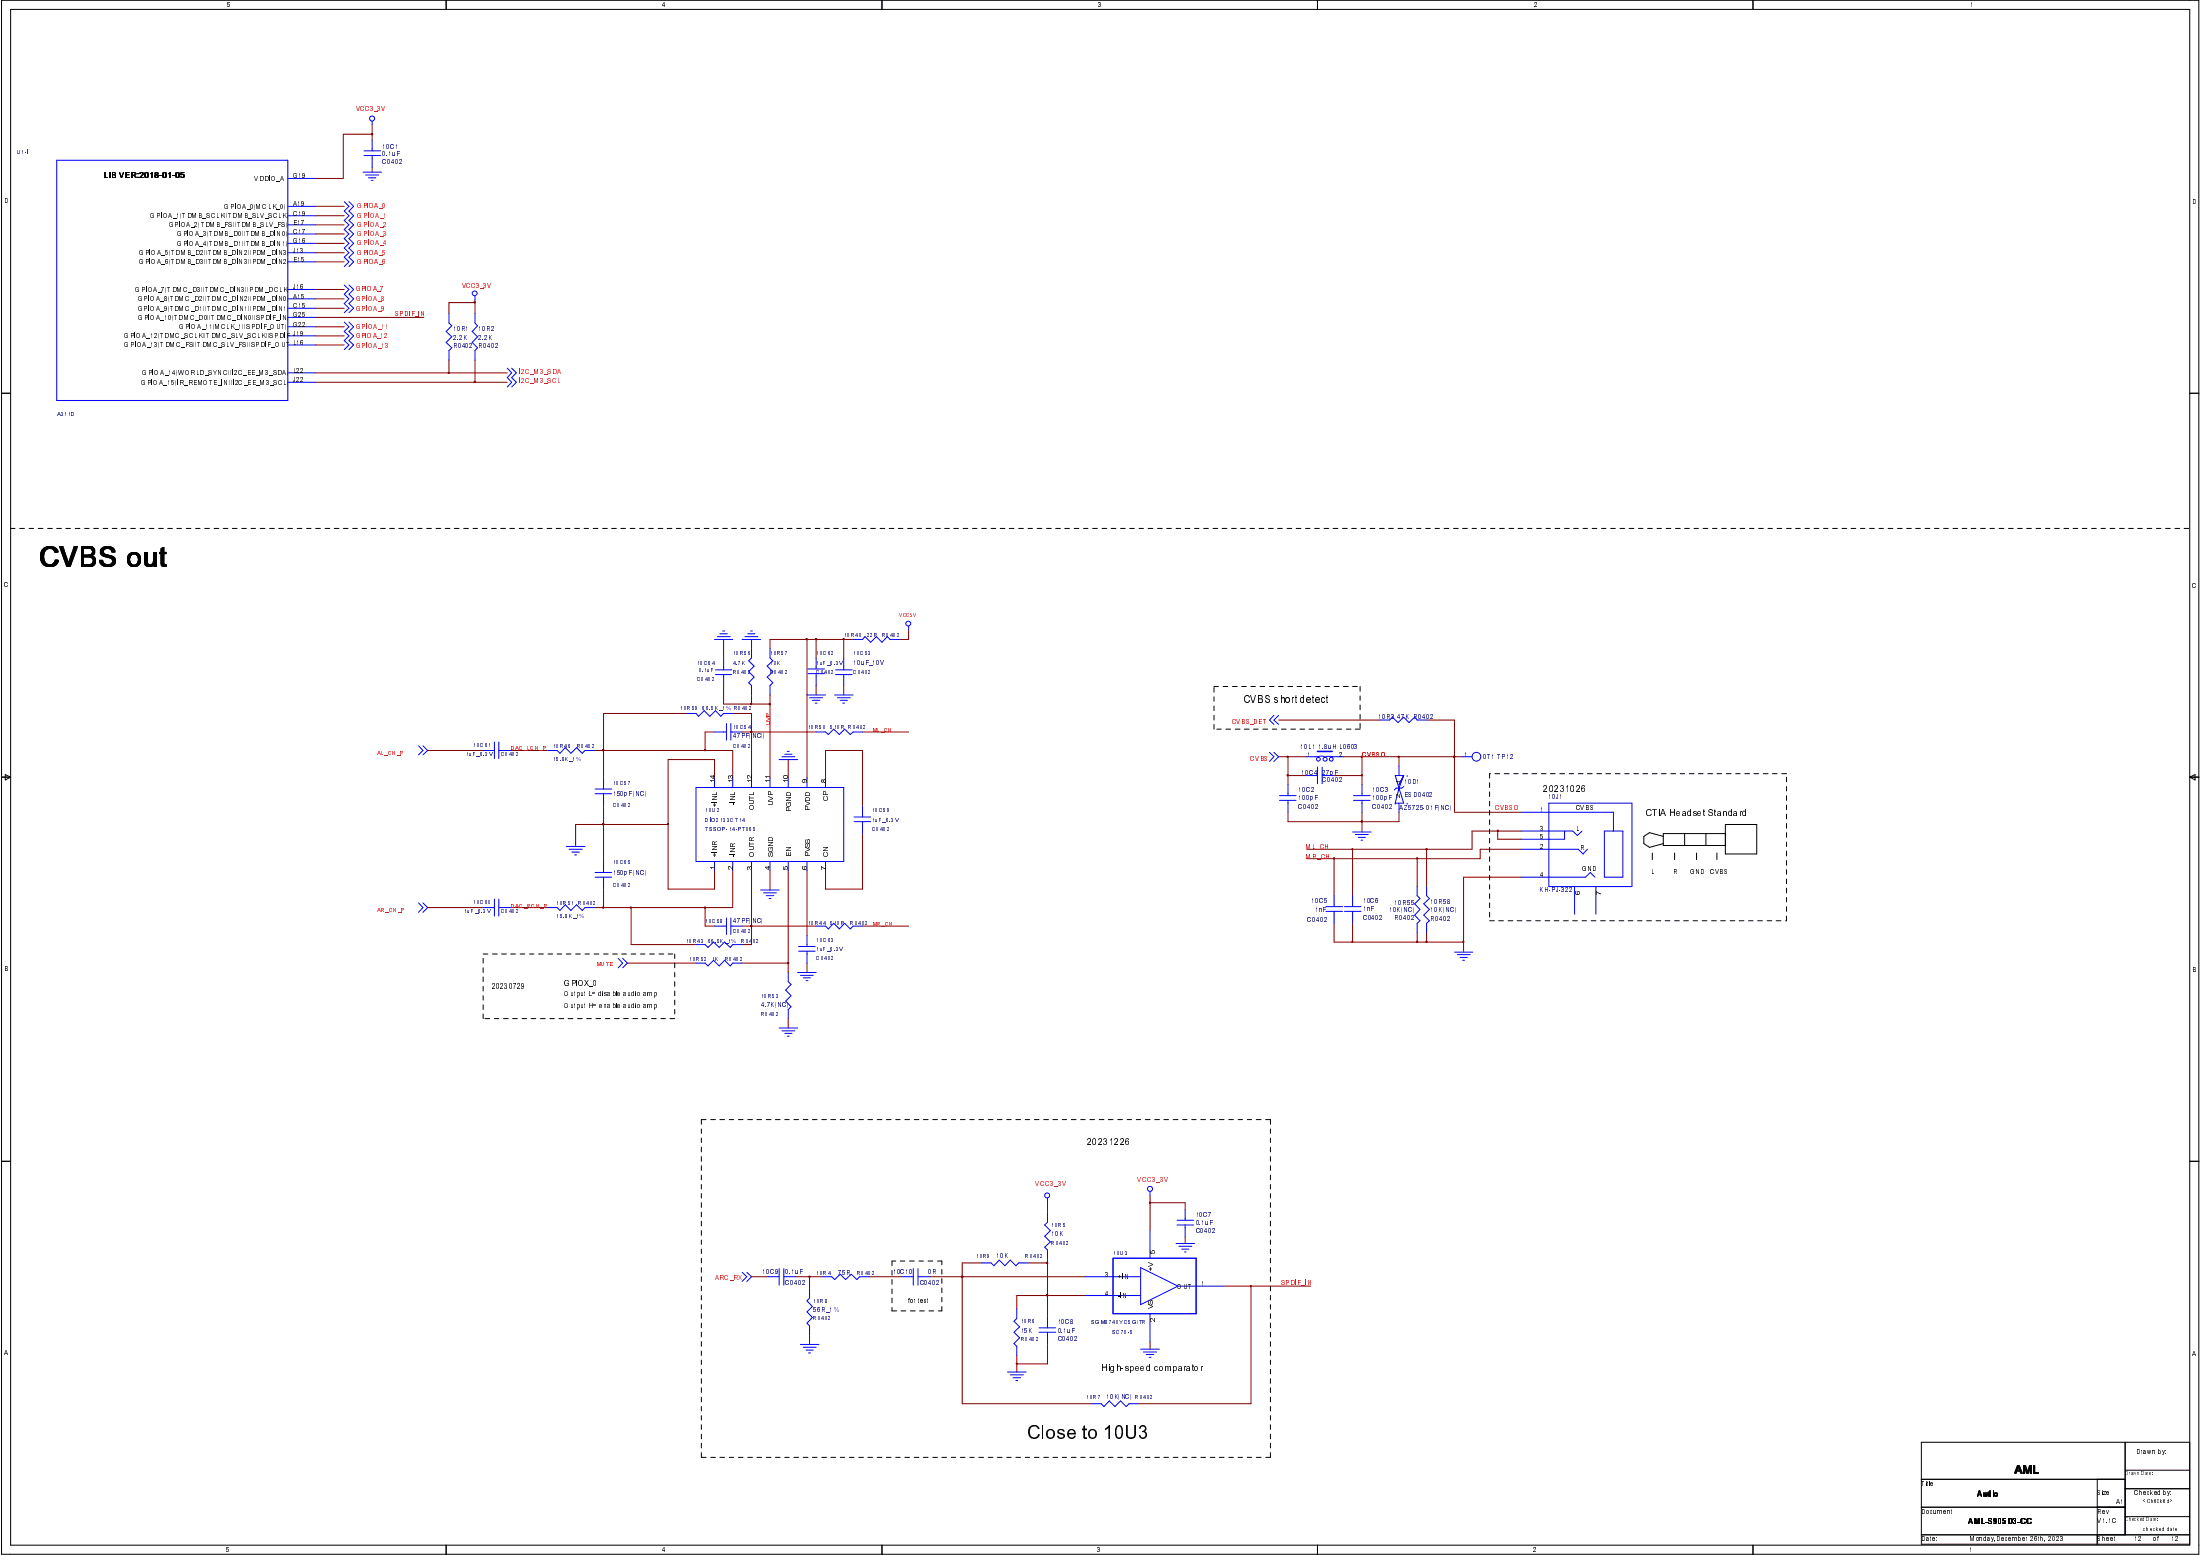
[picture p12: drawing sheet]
<svg xmlns="http://www.w3.org/2000/svg" width="297mm" height="210mm" viewBox="0 0 297 210" stroke-linecap="round" stroke-linejoin="round" font-family="sans-serif">
<g fill="none" stroke="#800000" stroke-width=".14">
<path d="M50.2 16.8v2.1M50.2 18.1h-3.8v6h-3.8M42.6 31.6h3.9M42.6 30.4h3.9M42.6 29.1h3.9M42.6 27.9h3.9M42.6 39.1h3.9M42.6 32.9h3.9M42.6 34.1h3.9M42.6 35.3h3.9M50.2 22.6v.6M42.6 50.3h25.9"/>
<path d="M42.6 51.6h25.9M42.6 40.3h3.9M42.6 45.3h3.9M42.6 41.6h3.9M42.6 42.8h14.6M42.6 46.6h3.9M42.6 44.1h3.9M60.6 48.6v1.7M64.1 40.9h-3.5v1.4M64.1 40.5v1.8M64.1 48.6v3M92.7 96.3h-11.2v8.7"/>
<path d="M96.5 98.8h-1.3v2.5M97.7 86.3v2.5M97.7 92.5v2.5h6.3M98.9 96.3h2.6v8.7M100.2 98.8h10M101.5 98.8h.1M101.5 86.3v1.2M101.5 93.8v1.2M104 93.8v11.2M109 86.3v18.7M110.2 86.3v2.5M110.2 92.5v1.3"/>
<path d="M113.9 86.3v2.5M113.9 92.5v1.3M115.2 86.3h-11.2v1.2M116.5 98.8h6.2M122.7 85v1.3h-1.3M172.6 97.2h13.8M192.6 97.2h3.8v12.4h9M57.7 101.3h7.5M69 101.3h5M80.2 101.3h18.7v3.7M81.5 111.3h.1M81.5 101.3h.1"/>
<path d="M81.5 108.8v7.5M90.2 111.3h-12.5v3M96.5 105v-2.5h-6.3v17.5h6.3v-2.5M98.9 117.5v5h-18.7M101.5 117.5v10h-1.3M104 117.5v2.6M106.4 102.5v2.5M106.4 117.5v13.8M109 117.5v8.8M111.5 105v-3.7h5v7.5M116.5 112.5v7.5h-5v-2.5M172.6 102.2h3.8"/>
<path d="M173.9 104.7h2.5M173.9 109.6v1.3h15v-1.3M173.9 102.2v3.7M180.1 104.7h3.8M180.1 115.9v5M181.4 102.2h16.1M182.6 114.6v6.3M183.9 110.9h.1M183.9 102.2v3.7M183.9 109.6v2.7M188.9 102.2v1.2M191.3 115.9v3.8"/>
<path d="M192.6 114.6v5.1M196.4 102.2h.1M202.2 112.2v1.1h3.2M205.4 112.2h-6.6v2.4h-22.4M205.4 114.6h-5.5v1.3h-23.5M205.4 118.4h-7.8v10.1M57.7 122.5h7.5M69 122.5h5M81.5 120v2.5M84.7 130h9.3M85.2 122.5v5h8.8M95.2 122.5v2.5h1.3"/>
<path d="M100.2 125h10M100.2 130h6.2M101.5 125h.1M106.4 137.5v1.3M109 130v1.3M116.5 125h6.2M180.1 124.6v2.6h17.5M182.6 124.6v2.6M191.3 125.9v1.3M192.6 125.9v1.3M101.5 172.3h2.2M107.4 172.3h3.7"/>
<path d="M109.3 172.3v1.7M117.3 172.3h4.5M125.6 172.3h20.9M129.9 172.3h.1M132.5 170.5h-2.6v19h17.5M138.8 170.5h2.6M141.4 170h.1M141.4 174.9h.1M141.4 170.5h.1M141.4 162.2v1.5M141.4 170v7.7M146.5 174.9h-9.2v1.8"/>
<path d="M155.3 161.4v4.7M155.3 162.3h4.7v.9M160 167v.9M165.3 173.6h11.7M168.9 173.6v15.9h-15.2M109.3 180.2v1.3M137.3 183v2.2M141.4 181.5v2.6h-4.1M155.3 181.1v1"/>
</g>
<path d="M196.3 102.1h.1v.1h-.1z" fill-rule="evenodd" fill="#800000"/>
<path d="M196.3 102.1h.1v.1h-.1z" fill="none" stroke="#800000" stroke-width=".14"/>
<path d="M183.8 102.1l.1 .1z" fill-rule="evenodd" fill="#800000"/>
<path d="M183.8 102.1l.1 .1z" fill="none" stroke="#800000" stroke-width=".14"/>
<path d="M183.8 104.6h.1v.1h-.1z" fill-rule="evenodd" fill="#800000"/>
<path d="M183.8 104.6h.1v.1h-.1z" fill="none" stroke="#800000" stroke-width=".14"/>
<path d="M188.8 102.1h.1v.1h-.1z" fill-rule="evenodd" fill="#800000"/>
<path d="M188.8 102.1h.1v.1h-.1z" fill="none" stroke="#800000" stroke-width=".14"/>
<path d="M182.5 114.6h.1v.1h-.1z" fill-rule="evenodd" fill="#800000"/>
<path d="M182.5 114.6h.1v.1h-.1z" fill="none" stroke="#800000" stroke-width=".14"/>
<path d="M192.5 114.6h.2v.1h-.2z" fill-rule="evenodd" fill="#800000"/>
<path d="M192.5 114.6h.2v.1h-.2z" fill="none" stroke="#800000" stroke-width=".14"/>
<path d="M173.8 104.6h.1v.1h-.1z" fill-rule="evenodd" fill="#800000"/>
<path d="M173.8 104.6h.1v.1h-.1z" fill="none" stroke="#800000" stroke-width=".14"/>
<path d="M173.8 102.1h.1v.1h-.1z" fill-rule="evenodd" fill="#800000"/>
<path d="M173.8 102.1h.1v.1h-.1z" fill="none" stroke="#800000" stroke-width=".14"/>
<path d="M191.3 115.8h.1v.1h-.1z" fill-rule="evenodd" fill="#800000"/>
<path d="M191.3 115.8h.1v.1h-.1z" fill="none" stroke="#800000" stroke-width=".14"/>
<path d="M180.1 115.8h.1v.1h-.1z" fill-rule="evenodd" fill="#800000"/>
<path d="M180.1 115.8h.1v.1h-.1z" fill="none" stroke="#800000" stroke-width=".14"/>
<path d="M182.5 127.1h.1v.1h-.1z" fill-rule="evenodd" fill="#800000"/>
<path d="M182.5 127.1h.1v.1h-.1z" fill="none" stroke="#800000" stroke-width=".14"/>
<path d="M197.5 127.1h.1v.1h-.1z" fill-rule="evenodd" fill="#800000"/>
<path d="M197.5 127.1h.1v.1h-.1z" fill="none" stroke="#800000" stroke-width=".14"/>
<path d="M192.5 127.1h.2v.1h-.2z" fill-rule="evenodd" fill="#800000"/>
<path d="M192.5 127.1h.2v.1h-.2z" fill="none" stroke="#800000" stroke-width=".14"/>
<path d="M191.3 127.1h.1v.1h-.1z" fill-rule="evenodd" fill="#800000"/>
<path d="M191.3 127.1h.1v.1h-.1z" fill="none" stroke="#800000" stroke-width=".14"/>
<path d="M183.8 110.8l.1 .1v.1z" fill-rule="evenodd" fill="#800000"/>
<path d="M183.8 110.8l.1 .1v.1z" fill="none" stroke="#800000" stroke-width=".14"/>
<path d="M183.8 110.8l.1 .1v.1z" fill-rule="evenodd" fill="#800000"/>
<path d="M183.8 110.8l.1 .1v.1z" fill="none" stroke="#800000" stroke-width=".14"/>
<path d="M60.5 50.3h.1v.1h-.1z" fill-rule="evenodd" fill="#800000"/>
<path d="M60.5 50.3h.1v.1h-.1z" fill="none" stroke="#800000" stroke-width=".14"/>
<path d="M64 51.5h.1v.1h-.1z" fill-rule="evenodd" fill="#800000"/>
<path d="M64 51.5h.1v.1h-.1z" fill="none" stroke="#800000" stroke-width=".14"/>
<path d="M64 40.7h.1v.2h-.1z" fill-rule="evenodd" fill="#800000"/>
<path d="M64 40.7h.1v.2h-.1z" fill="none" stroke="#800000" stroke-width=".14"/>
<path d="M50.2 18h.1v.2h-.1z" fill-rule="evenodd" fill="#800000"/>
<path d="M50.2 18h.1v.2h-.1z" fill="none" stroke="#800000" stroke-width=".14"/>
<path d="M196.3 102.1h.1v.1h-.1z" fill-rule="evenodd" fill="#800000"/>
<path d="M196.3 102.1h.1v.1h-.1z" fill="none" stroke="#800000" stroke-width=".14"/>
<path d="M95.1 122.4h.2v.2h-.2z" fill-rule="evenodd" fill="#800000"/>
<path d="M95.1 122.4h.2v.2h-.2z" fill="none" stroke="#800000" stroke-width=".14"/>
<path d="M81.4 122.4h.1v.2h-.1z" fill-rule="evenodd" fill="#800000"/>
<path d="M81.4 122.4h.1v.2h-.1z" fill="none" stroke="#800000" stroke-width=".14"/>
<path d="M85.1 122.4h.1v.2h-.1z" fill-rule="evenodd" fill="#800000"/>
<path d="M85.1 122.4h.1v.2h-.1z" fill="none" stroke="#800000" stroke-width=".14"/>
<path d="M106.3 129.9h.2v.2h-.2z" fill-rule="evenodd" fill="#800000"/>
<path d="M106.3 129.9h.2v.2h-.2z" fill="none" stroke="#800000" stroke-width=".14"/>
<path d="M103.9 95h.1v.1h-.1z" fill-rule="evenodd" fill="#800000"/>
<path d="M103.9 95h.1v.1h-.1z" fill="none" stroke="#800000" stroke-width=".14"/>
<path d="M101.4 95h.1v.1h-.1z" fill-rule="evenodd" fill="#800000"/>
<path d="M101.4 95h.1v.1h-.1z" fill="none" stroke="#800000" stroke-width=".14"/>
<path d="M90.1 111.2h.1v.1h-.1z" fill-rule="evenodd" fill="#800000"/>
<path d="M90.1 111.2h.1v.1h-.1z" fill="none" stroke="#800000" stroke-width=".14"/>
<path d="M81.4 111.2h.1v.1h-.1z" fill-rule="evenodd" fill="#800000"/>
<path d="M81.4 111.2h.1v.1h-.1z" fill="none" stroke="#800000" stroke-width=".14"/>
<path d="M108.8 86.2h.2v.1h-.2z" fill-rule="evenodd" fill="#800000"/>
<path d="M108.8 86.2h.2v.1h-.2z" fill="none" stroke="#800000" stroke-width=".14"/>
<path d="M110.1 86.2h.1v.1h-.1z" fill-rule="evenodd" fill="#800000"/>
<path d="M110.1 86.2h.1v.1h-.1z" fill="none" stroke="#800000" stroke-width=".14"/>
<path d="M113.8 86.2h.2v.1h-.2z" fill-rule="evenodd" fill="#800000"/>
<path d="M113.8 86.2h.2v.1h-.2z" fill="none" stroke="#800000" stroke-width=".14"/>
<path d="M101.4 124.9h.1v.2h-.1z" fill-rule="evenodd" fill="#800000"/>
<path d="M101.4 124.9h.1v.2h-.1z" fill="none" stroke="#800000" stroke-width=".14"/>
<path d="M101.4 98.7l.1 .1h-.1z" fill-rule="evenodd" fill="#800000"/>
<path d="M101.4 98.7l.1 .1h-.1z" fill="none" stroke="#800000" stroke-width=".14"/>
<path d="M81.4 101.2h.1v.1h-.1z" fill-rule="evenodd" fill="#800000"/>
<path d="M81.4 101.2h.1v.1h-.1z" fill="none" stroke="#800000" stroke-width=".14"/>
<path d="M95.1 101.2h.2v.1h-.2z" fill-rule="evenodd" fill="#800000"/>
<path d="M95.1 101.2h.2v.1h-.2z" fill="none" stroke="#800000" stroke-width=".14"/>
<path d="M81.4 111.2h.1v.1h-.1z" fill-rule="evenodd" fill="#800000"/>
<path d="M81.4 111.2h.1v.1h-.1z" fill="none" stroke="#800000" stroke-width=".14"/>
<path d="M101.4 124.9h.1v.2h-.1z" fill-rule="evenodd" fill="#800000"/>
<path d="M101.4 124.9h.1v.2h-.1z" fill="none" stroke="#800000" stroke-width=".14"/>
<path d="M101.4 98.7l.1 .1h-.1z" fill-rule="evenodd" fill="#800000"/>
<path d="M101.4 98.7l.1 .1h-.1z" fill="none" stroke="#800000" stroke-width=".14"/>
<path d="M81.4 101.2h.1v.1h-.1z" fill-rule="evenodd" fill="#800000"/>
<path d="M81.4 101.2h.1v.1h-.1z" fill="none" stroke="#800000" stroke-width=".14"/>
<path d="M141.3 174.8h.1v.1h-.1z" fill-rule="evenodd" fill="#800000"/>
<path d="M141.3 174.8h.1v.1h-.1z" fill="none" stroke="#800000" stroke-width=".14"/>
<path d="M155.2 162.3h.1v.1h-.1z" fill-rule="evenodd" fill="#800000"/>
<path d="M155.2 162.3h.1v.1h-.1z" fill="none" stroke="#800000" stroke-width=".14"/>
<path d="M168.8 173.5l.1 .1v.1z" fill-rule="evenodd" fill="#800000"/>
<path d="M168.8 173.5l.1 .1v.1z" fill="none" stroke="#800000" stroke-width=".14"/>
<path d="M202.1 112.1h.2v.1h-.2z" fill-rule="evenodd" fill="#800000"/>
<path d="M202.1 112.1h.2v.1h-.2z" fill="none" stroke="#800000" stroke-width=".14"/>
<path d="M141.3 174.8h.1v.1h-.1z" fill-rule="evenodd" fill="#800000"/>
<path d="M141.3 174.8h.1v.1h-.1z" fill="none" stroke="#800000" stroke-width=".14"/>
<path d="M137.2 184l.2 .1h-.1z" fill-rule="evenodd" fill="#800000"/>
<path d="M137.2 184l.2 .1h-.1z" fill="none" stroke="#800000" stroke-width=".14"/>
<path d="M109.2 172.3h.2v.1h-.2z" fill-rule="evenodd" fill="#800000"/>
<path d="M109.2 172.3h.2v.1h-.2z" fill="none" stroke="#800000" stroke-width=".14"/>
<path d="M141.3 170.4h.1v.1h-.1z" fill-rule="evenodd" fill="#800000"/>
<path d="M141.3 170.4h.1v.1h-.1z" fill="none" stroke="#800000" stroke-width=".14"/>
<path d="M129.8 172.3h.2v.1h-.2z" fill-rule="evenodd" fill="#800000"/>
<path d="M129.8 172.3h.2v.1h-.2z" fill="none" stroke="#800000" stroke-width=".14"/>
<path d="M129.8 172.3h.2v.1h-.2z" fill-rule="evenodd" fill="#800000"/>
<path d="M129.8 172.3h.2v.1h-.2z" fill="none" stroke="#800000" stroke-width=".14"/>
<g fill="none" stroke="#00f" stroke-width=".14">
<path d="M50.2 16.4v.4M50.2 18.9v1.5M7.7 21.6h31.2v32.5h-31.2zM38.9 24.1h3.7M38.9 27.9h3.7M38.9 29.1h3.7M38.9 30.4h3.7M38.9 31.6h3.7M38.9 32.9h3.7M38.9 34.1h3.7M38.9 35.3h3.7M38.9 39.1h3.7"/>
<path d="M46.5 27.2l.6 .7-.6 .6 .6 .6-.6 .7 .6 .6-.6 .6 .6 .6-.6 .6 .6 .7-.6 .6 .6 .6-.6 .6 .6 .6-.6 .7M46.5 38.5l.6 .6-.6 .6 .6 .6-.6 .7 .6 .6-.6 .6M47.1 38.5l.6 .6-.6 .6 .6 .6-.6 .7 .6 .6-.6 .6M47.1 27.2l.6 .7-.6 .6 .6 .6-.6 .7 .6 .6-.6 .6 .6 .6-.6 .6 .6 .7-.6 .6 .6 .6-.6 .6 .6 .6-.6 .7M49 23.2h2.5M49.1 21h2.3M49.1 20.4h2.3M49.4 23.6h1.7M49.7 24h1.1M50.1 24.3h.3M50.2 21v1.6M64.1 40v.5"/>
<path d="M38.9 40.3h3.7M38.9 41.6h3.7M38.9 42.8h3.7M38.9 44.1h3.7M38.9 45.3h3.7M38.9 46.6h3.7M38.9 50.3h3.7M38.9 51.6h3.7M46.5 43.5l.6 .6-.6 .6 .6 .6-.6 .7 .6 .6-.6 .6M47.1 43.5l.6 .6-.6 .6 .6 .6-.6 .7 .6 .6-.6 .6M60.6 42.3v1.3l.4 .4-.8 .7 .8 .8-.8 .7 .8 .7-.4 .4v1.3M64.1 42.3v1.3l.4 .4-.7 .7 .7 .8-.7 .7 .7 .7-.4 .4v1.3"/>
<path d="M68.5 49.7l.6 .6-.6 .7 .6 .6-.6 .6M69.1 49.7l.6 .6-.6 .7 .6 .6-.6 .6M92.7 96.3h1.3l.3 .4 .8-.8 .7 .8 .8-.8 .7 .8 .4-.4h1.2M96.5 98.8h1.6M96.5 86.3h2.4M96.6 90.4h2.2M96.6 91.1h2.2M96.9 85.9h1.7M97.2 85.6h1M97.6 85.2h.2M97.7 88.8v1.6M97.7 91.1v1.4"/>
<path d="M98.1 97.7v2.2M98.7 97.7v2.2M98.7 98.8h1.5M100.2 86.3h2.5M100.6 85.9h1.7M101 85.6h.9M101.3 85.2h.3M101.5 87.5v1.3l-.4 .4 .7 .7-.7 .8 .7 .7-.7 .8 .4 .3v1.3M104 87.5v1.3l.3 .4-.7 .7 .7 .8-.7 .7 .7 .8-.3 .3v1.3M109 93.8h2.5M109.1 90.9h2.2M109.1 90.3h2.2"/>
<path d="M109.3 94.2h1.8M109.7 94.5h1M110.1 94.9h.2M110.2 98.8h1.3l.3 .3 .8-.7 .7 .7 .7-.7 .8 .7 .4-.3h1.3M110.2 88.8v1.5M110.2 90.9v1.6M112.7 93.8h2.5M112.8 90.4h2.3M112.8 91.1h2.3M113.1 94.2h1.7M113.4 94.5h1M113.8 94.9h.2"/>
<path d="M113.9 88.8v1.6M113.9 91.1v1.4M115.2 86.3h1.3l.3-.4 .8 .8 .7-.8 .8 .8 .7-.8 .4 .4h1.2M122.7 84.5v.5M172 96.6l-.6 .6 .6 .6M172.6 96.6l-.6 .6 .6 .6M186.4 97.2h1.2l.4-.4 .8 .7 .7-.7 .7 .7 .8-.7 .3 .4h1.3M56.5 100.7l.6 .6-.6 .6M57.1 100.7l.6 .6-.6 .6M65.2 101.3h1.6M66.8 100.2v2.2M67.3 100.2v2.2"/>
<path d="M67.3 101.3h1.7M74 101.3h1.2l.4 .4 .7-.8 .8 .8 .7-.8 .8 .8 .4-.4h1.2M76.5 114.3h2.5M76.8 114.6h1.8M77.2 115h1M77.6 115.4h.2M80.3 118.4h2.3M80.3 117.8h2.3M80.3 107.1h2.3M80.3 106.5h2.3M81.5 105v1.5M81.5 107.1v1.7"/>
<path d="M81.5 116.3v1.5M81.5 118.4v1.6M94 106.3h19.9v10h-19.9zM96.5 105v1.3M96.5 116.3v1.2M98.9 105v1.3M98.9 116.3v1.2M101.5 105v1.3M101.5 116.3v1.2M104 105v1.3M104 116.3v1.2M105.2 102.5h2.5"/>
<path d="M105.6 102.2h1.7M106 101.8h.9M106.3 101.4h.2M106.4 105v1.3M106.4 116.3v1.2M109 105v1.3M109 116.3v1.2M111.5 105v1.3M111.5 116.3v1.2M115.3 110.9h2.3M115.3 110.3h2.3M116.5 108.8v1.5"/>
<path d="M116.5 110.9v1.6M171.4 101.6l.6 .6-.6 .6M172 101.6l.6 .6-.6 .6M172.8 108h2.2M172.8 107.4h2.2M173.9 105.9v1.5M173.9 108v1.6M176.4 104.7h1.5M176.4 102.2h1.6M177.9 103.5v2.3M178 102.2a.86 .86 0 0 1 .9 0M178.5 104.7h1.6"/>
<path d="M178.5 103.5v2.3M179 102.2l.6-.1 .3 .1M179.7 102.2h1.7M182.6 112.3h2.5M182.7 108h2.3M182.7 107.4h2.3M183 112.6h1.7M183.4 113h1M183.8 113.4h.2M183.9 105.9v1.5M183.9 108v1.6M188.4 108.4h.1"/>
<path d="M188.9 106.4l-.5 2M188.9 103.4v1.3M188.9 106.4v.2M188.9 108.4v1.2M188.9 106.4l.6 2h-1.1M189.5 106.2l-.2 .2h-.8l-.2 .2M189.5 104.7h-1.1l.5 1.7M189.5 104.7l-.6 1.7M189.5 104.7l-.6 1.2M190 104.7h.1M190 108.4h.1M191.3 119.7v1.2l.4 .4-.7 .7 .7 .8-.7 .7 .7 .8-.4 .3v1.3"/>
<path d="M192.6 119.7v1.2l.4 .4-.8 .7 .8 .8-.8 .7 .8 .8-.4 .3v1.3M197.5 102.2h1.3M205.4 118.4h8.7l.6-.6 .6 .6M205.4 109.6h12.4v2.6M205.4 112.2h6.9l.7 .6 .6-.6M205.4 114.6h7.7l.6 .7 .6-.7M209.1 108.4h11.2v11.3h-11.2zM211.2 112.2v1.1h-5.8M212.6 119.7v3.7M215.5 119.7v3.7M216.6 112.2h2.5v6.2h-2.5zM56.5 121.9l.6 .6-.6 .6"/>
<path d="M57.1 121.9l.6 .6-.6 .6M65.2 122.5h1.6M66.8 121.4v2.3M67.3 122.5h1.7M67.3 121.4v2.3M74 122.5h1.2l.4 .4 .7-.8 .8 .8 .7-.8 .8 .8 .4-.4h1.2M83.5 129.4l.6 .6-.6 .6M84.1 129.4l.6 .6-.6 .6M94 127.5h1.2l.4 .4 .7-.7 .8 .7 .7-.7 .8 .7 .3-.4h1.3M94 130h1.2l.4 .4 .7-.8 .8 .8 .7-.8 .8 .8 .3-.4h1.3M96.5 125h1.6M98.1 123.9v2.3"/>
<path d="M98.7 125h1.5M98.7 123.9v2.3M102.7 120.1h2.5M103.1 120.5h1.7M103.5 120.9h1M103.8 121.3h.3M105.2 138.8h2.5M105.6 139.1h1.7M106 139.5h.9M106.3 139.9h.2M106.4 131.3v1.2l.4 .4-.7 .7 .7 .8-.7 .7 .7 .8-.4 .4v1.2M107.7 131.3h2.5"/>
<path d="M107.8 128.4h2.3M107.8 127.8h2.3M108.1 131.7h1.7M108.5 132h.9M108.8 132.4h.3M109 126.3v1.5M109 128.4v1.6M110.2 125h1.3l.3 .4 .8-.8 .7 .8 .7-.8 .8 .8 .4-.4h1.3M179 123h2.3M179 122.4h2.3M180.1 120.9v1.5M180.1 123v1.6"/>
<path d="M181.5 123h2.3M181.5 122.4h2.3M182.6 120.9v1.5M182.6 123v1.6M196.4 128.5h2.4M196.8 128.9h1.7M197.1 129.2h1M197.5 129.6h.2M100.2 171.7l.6 .6-.6 .7M100.8 171.7l.7 .6-.7 .7M103.7 172.3h1.5M105.2 171.2v2.3"/>
<path d="M105.8 172.3h1.6M105.8 171.2v2.3M109.3 174v1.2l-.3 .4 .7 .8-.7 .7 .7 .7-.7 .8 .3 .4v1.2M111.1 172.3h1.2l.4 .4 .7-.7 .8 .7 .7-.7 .8 .7 .4-.4h1.2M121.8 172.3h1.5M123.3 171.2v2.3M123.9 172.3h1.7M123.9 171.2v2.3M132.5 170.5h1.3l.4 .4 .7-.8 .8 .8 .7-.8 .8 .8 .3-.4h1.3M137.3 176.7v1.3l-.4 .4 .8 .7-.8 .7 .8 .8-.8 .8 .4 .3v1.3M140.3 179.8h2.2M140.3 179.2h2.2"/>
<path d="M141.4 163.7v1.3l-.3 .4 .7 .7-.7 .8 .7 .7-.7 .8 .3 .3v1.3M141.4 161.7v.5M141.4 177.7v1.5M141.4 179.8v1.7M146.5 172.3h7.5M146.5 174.9h7.5M150.3 169.8h11.2v7.5h-11.2zM154 171.1l5 2.5-5 2.5zM155.3 160.9v.5M155.3 166.1v3.7M155.3 177.3v3.8M158.8 167.9h2.5"/>
<path d="M158.9 165.4h2.3M158.9 164.7h2.3M159 173.6h6.3M159.2 168.2h1.7M159.6 168.6h.9M159.9 169h.2M160 163.2v1.5M160 165.4v1.6M108.1 181.5h2.5M108.5 181.9h1.7M108.8 182.2h1M109.2 182.6h.2"/>
<path d="M136 185.2h2.6M136.4 185.6h1.8M136.8 186h1M137.2 186.4h.2M147.4 189.5h1.3l.4 .4 .7-.8 .7 .8 .8-.8 .8 .8 .3-.4h1.3M154 182.1h2.5M154.4 182.5h1.8M154.8 182.8h1M155.1 183.2h.3"/>
<circle cx="50.2" cy="16" r=".34"/>
<circle cx="64.1" cy="39.6" r=".33"/>
<circle cx="122.6" cy="84.2" r=".33"/>
<circle cx="178" cy="102.5" r=".26"/>
<circle cx="178.9" cy="102.5" r=".27"/>
<circle cx="179.7" cy="102.5" r=".26"/>
<circle cx="199.3" cy="102.1" r=".59"/>
<circle cx="141.4" cy="161.4" r=".34"/>
<circle cx="155.3" cy="160.5" r=".34"/>
</g>
<path d="M177.9 101.4h2" fill="none" stroke="#00f" stroke-width=".21"/>
<g fill="none" stroke="#000" stroke-width=".14">
<path d="M.2 0h296.7v209.8h-296.7zM1.4 1.3h294.3v207.3h-294.3zM60.2 0v1.3M119.1 0v1.3M177.9 0v1.3M236.7 0v1.3M.2 53.1h1.2M295.7 53.1h1.2M1.4 71.3h.6M2.7 71.3h.6M3.9 71.3h.6M5.2 71.3h.6"/>
<path d="M6.4 71.3h.7M7.7 71.3h.6M8.9 71.3h.6M10.2 71.3h.6M11.4 71.3h.6M12.7 71.3h.6M13.9 71.3h.7M15.2 71.3h.6M16.4 71.3h.6M17.6 71.3h.7M18.9 71.3h.6M20.1 71.3h.7"/>
<path d="M21.4 71.3h.7M22.6 71.3h.7M23.9 71.3h.6M25.1 71.3h.7M26.4 71.3h.6M27.6 71.3h.7M28.9 71.3h.6M30.1 71.3h.7M31.4 71.3h.6M32.6 71.3h.7M33.9 71.3h.6M35.1 71.3h.7"/>
<path d="M36.4 71.3h.6M37.6 71.3h.7M38.9 71.3h.6M40.1 71.3h.7M41.4 71.3h.6M42.6 71.3h.7M43.9 71.3h.6M45.1 71.3h.7M46.4 71.3h.6M47.6 71.3h.7M48.9 71.3h.6M50.1 71.3h.7"/>
<path d="M51.4 71.3h.6M52.6 71.3h.7M53.8 71.3h.7M55.1 71.3h.6M56.4 71.3h.6M57.6 71.3h.6M58.9 71.3h.6M60.1 71.3h.6M61.3 71.3h.7M62.6 71.3h.6M63.9 71.3h.6M65.1 71.3h.6"/>
<path d="M66.4 71.3h.6M67.6 71.3h.6M68.8 71.3h.7M70.1 71.3h.6M71.4 71.3h.6M72.6 71.3h.6M73.9 71.3h.6M75.1 71.3h.6M76.3 71.3h.7M77.6 71.3h.6M78.9 71.3h.6M80.1 71.3h.6"/>
<path d="M81.4 71.3h.6M82.6 71.3h.6M83.8 71.3h.7M85.1 71.3h.6M86.4 71.3h.5M87.6 71.3h.6M88.9 71.3h.6M90.1 71.3h.6M91.3 71.3h.6M92.6 71.3h.6M93.8 71.3h.6M95.1 71.3h.6"/>
<path d="M96.3 71.3h.7M97.6 71.3h.6M98.8 71.3h.6M100.1 71.3h.6M101.3 71.3h.6M102.6 71.3h.6M103.8 71.3h.7M105.1 71.3h.6M106.3 71.3h.6M107.6 71.3h.6M108.8 71.3h.6M110.1 71.3h.6"/>
<path d="M111.3 71.3h.7M112.6 71.3h.6M113.8 71.3h.6M115.1 71.3h.6M116.3 71.3h.6M117.6 71.3h.6M118.8 71.3h.7M120.1 71.3h.6M121.3 71.3h.6M122.6 71.3h.6M123.8 71.3h.6M125 71.3h.7"/>
<path d="M126.3 71.3h.7M127.5 71.3h.7M128.8 71.3h.6M130 71.3h.7M131.3 71.3h.6M132.5 71.3h.7M133.8 71.3h.6M135 71.3h.7M136.3 71.3h.6M137.5 71.3h.7M138.8 71.3h.6M140 71.3h.7"/>
<path d="M141.3 71.3h.6M142.5 71.3h.7M143.8 71.3h.6M145 71.3h.7M146.3 71.3h.6M147.5 71.3h.7M148.8 71.3h.6M150 71.3h.7M151.3 71.3h.6M152.5 71.3h.7M153.8 71.3h.6M155 71.3h.7"/>
<path d="M156.3 71.3h.6M157.5 71.3h.7M158.8 71.3h.6M160 71.3h.7M161.3 71.3h.6M162.5 71.3h.6M163.8 71.3h.6M165 71.3h.6M166.3 71.3h.6M167.5 71.3h.6M168.8 71.3h.6M170 71.3h.6"/>
<path d="M171.3 71.3h.6M172.5 71.3h.6M173.8 71.3h.6M175 71.3h.6M176.3 71.3h.6M177.5 71.3h.6M178.8 71.3h.6M180 71.3h.6M181.3 71.3h.6M182.5 71.3h.6M183.8 71.3h.6M185 71.3h.6"/>
<path d="M186.3 71.3h.6M187.5 71.3h.6M188.8 71.3h.6M190 71.3h.6M191.3 71.3h.6M192.5 71.3h.6M193.8 71.3h.5M195 71.3h.6M196.3 71.3h.6M197.5 71.3h.6M198.8 71.3h.5M200 71.3h.6"/>
<path d="M201.2 71.3h.6M202.5 71.3h.6M203.7 71.3h.7M205 71.3h.6M206.2 71.3h.6M207.5 71.3h.6M208.7 71.3h.6M210 71.3h.6M211.2 71.3h.7M212.5 71.3h.6M213.7 71.3h.6M215 71.3h.6"/>
<path d="M216.2 71.3h.6M217.5 71.3h.6M218.7 71.3h.7M220 71.3h.6M221.2 71.3h.6M222.5 71.3h.6M223.7 71.3h.6M225 71.3h.6M226.2 71.3h.7M227.5 71.3h.6M228.7 71.3h.6M230 71.3h.6"/>
<path d="M231.2 71.3h.6M232.4 71.3h.7M233.7 71.3h.7M234.9 71.3h.7M236.2 71.3h.6M237.4 71.3h.7M238.7 71.3h.6M239.9 71.3h.7M241.2 71.3h.6M242.4 71.3h.7M243.7 71.3h.6M244.9 71.3h.7"/>
<path d="M246.2 71.3h.6M247.4 71.3h.7M248.7 71.3h.6M249.9 71.3h.7M251.2 71.3h.6M252.4 71.3h.7M253.7 71.3h.6M254.9 71.3h.7M256.2 71.3h.6M257.4 71.3h.7M258.7 71.3h.6M259.9 71.3h.7"/>
<path d="M261.2 71.3h.6M262.4 71.3h.7M263.7 71.3h.6M264.9 71.3h.7M266.1 71.3h.7M267.4 71.3h.7M268.7 71.3h.6M269.9 71.3h.6M271.2 71.3h.6M272.4 71.3h.6M273.6 71.3h.7M274.9 71.3h.6"/>
<path d="M276.2 71.3h.6M277.4 71.3h.6M278.7 71.3h.6M279.9 71.3h.6M281.1 71.3h.7M282.4 71.3h.6M283.7 71.3h.6M284.9 71.3h.6M286.2 71.3h.6M287.4 71.3h.6M288.6 71.3h.7M289.9 71.3h.6"/>
<path d="M291.2 71.3h.6M292.4 71.3h.6M293.7 71.3h.6M294.9 71.3h.6M163.9 92.8v.6M163.9 94.1v.6M163.9 95.3v.6M163.9 96.6v.6M163.9 97.8v.6M163.9 92.7h.6M164.3 98.4h.6M165.1 92.7h.7"/>
<path d="M165.5 98.4h.7M166.4 92.7h.6M166.8 98.4h.6M167.6 92.7h.7M168 98.4h.7M168.9 92.7h.6M169.2 98.4h.7M170.1 92.7h.7M170.5 98.4h.7M171.4 92.7h.6M171.8 98.4h.6M172.6 92.7h.7"/>
<path d="M173 98.4h.6M173.9 92.7h.6M174.3 98.4h.6M175.1 92.7h.7M175.5 98.4h.6M176.4 92.7h.6M176.7 98.4h.7M177.6 92.7h.7M178 98.4h.6M178.9 92.7h.6M179.3 98.4h.6M180.1 92.7h.7"/>
<path d="M180.5 98.4h.6M181.4 92.7h.6M181.8 98.4h.6M182.6 92.7h.7M183 98.4h.6M183.6 92.7v.6M183.6 93.9v.6M183.6 95.2v.6M183.6 96.4v.7M183.6 97.7v.6M.2 104.9h1.2M.7 104.6l.7 .3-.7 .4z"/>
<path d="M201.1 105.7v.6M201.1 106.9v.6M201.1 108.2v.6M201.1 109.4v.6M201.1 110.7v.6M201.1 111.9v.6M201.1 113.2v.6M201.1 114.4v.6M201.1 115.7v.6M201.1 116.9v.6M201.1 118.2v.6M201.1 119.4v.6"/>
<path d="M201.2 104.4h-.1v.6M201.8 104.4h.7M203.1 104.4h.6M204.4 104.4h.6M205.6 104.4h.6M206.8 104.4h.7M208.1 104.4h.6M209.3 104.4h.7M210.6 104.4h.6M211.9 104.4h.6M213.1 104.4h.6M214.3 104.4h.7"/>
<path d="M215.6 104.4h.6M216.8 104.4h.7M218.1 104.4h.6M219.4 104.4h.6M220.6 104.4h.6M221.8 104.4h.7M223.1 115.1v.9M223.1 104.4h.6M224.3 104.4h.7M224.6 112.9l-1.9-.5-.7 .5v1l.7 .5 1.9-.5M225.6 104.4h.6M226.1 115.1v.9"/>
<path d="M226.9 104.4h.6M227.5 112.5v1.6M228.1 104.4h.6M229.1 115.1v.9M229.3 104.4h.7M230.3 112.5v1.6M230.6 104.4h.6M231.8 115.1v.9M231.8 104.4h.6M233 112.5h-8.4v1.6h8.4M233 111.3h4.2v4h-4.2zM233.1 104.4h.6"/>
<path d="M234.4 104.4h.5M235.6 104.4h.6M236.8 104.4h.6M238.1 104.4h.6M239.3 104.4h.6M240.6 104.4h.6M241.2 104.9v.6M241.2 106.2v.6M241.2 107.4v.6M241.2 108.7v.6M241.2 109.9v.6M241.2 111.2v.6"/>
<path d="M241.2 112.4v.6M241.2 113.7v.6M241.2 114.9v.6M241.2 116.2v.6M241.2 117.4v.6M241.2 118.7v.6M241.2 119.9v.6M295.7 104.9h1.2M295.7 104.9l.7-.3v.7zM65.2 129.4v.6M65.2 130.6v.7M65.2 131.9v.6"/>
<path d="M65.2 133.1v.7M65.2 134.4v.6M65.2 135.6v.7M65.2 136.9v.6M65.2 128.8h.7M65.5 137.5h.6M66.5 128.8h.6M66.8 137.5h.5M67.7 128.8h.7M68 137.5h.6M69 128.8h.6M69.2 137.5h.6"/>
<path d="M70.2 128.8h.7M70.5 137.5h.6M71.5 128.8h.6M71.7 137.5h.6M72.7 128.8h.7M73 137.5h.6M74 128.8h.6M74.2 137.5h.6M75.2 128.8h.7M75.5 137.5h.6M76.5 128.8h.6M76.7 137.5h.6"/>
<path d="M77.7 128.8h.7M78 137.5h.6M79 128.8h.6M79.2 137.5h.6M80.2 128.8h.7M80.5 137.5h.6M81.5 128.8h.6M81.7 137.5h.6M82.7 128.8h.7M83 137.5h.6M83.9 128.8h.7M84.2 137.5h.6"/>
<path d="M85.2 128.8h.6M85.5 137.5h.6M86.5 128.8h.6M86.7 137.5h.6M87.7 128.8h.6M88 137.5h.6M89 128.8h.6M89.2 137.5h.6M90.2 128.8h.6M90.5 137.5h.6M91.1 128.8v.6M91.1 130v.6"/>
<path d="M91.1 131.3v.6M91.1 132.5v.6M91.1 133.8v.6M91.1 135v.6M91.1 136.3v.6M201.1 120.6v.7M201.1 121.9v.6M201.1 123.1v.7M201.1 124.3h.7M202.3 124.3h.7M203.6 124.3h.7M204.8 124.3h.7"/>
<path d="M206.1 124.3h.6M207.3 124.3h.7M208.6 124.3h.7M209.8 124.3h.7M211.1 124.3h.6M212.3 124.3h.7M213.6 124.3h.6M214.8 124.3h.7M216.1 124.3h.6M217.3 124.3h.7M218.6 124.3h.6M219.8 124.3h.7"/>
<path d="M221.1 124.3h.6M222.3 124.3h.7M223.6 124.3h.6M224.8 124.3h.7M226.1 124.3h.6M227.3 124.3h.7M228.6 124.3h.6M229.8 124.3h.7M231.1 124.3h.6M232.3 124.3h.7M233.6 124.3h.6M234.8 124.3h.7"/>
<path d="M236.1 124.3h.6M237.3 124.3h.7M238.6 124.3h.6M239.8 124.3h.6M241.2 123.7v.6h-.1M241.2 121.2v.6M241.2 122.4v.6M.2 156.8h1.2M94.7 152.4v.6M94.7 153.6v.6M94.7 154.9v.6M94.7 156.1v.7"/>
<path d="M94.7 157.4v.6M94.7 158.6v.7M94.7 159.9v.6M95.3 151.1h-.6v.7M96 151.1h.6M97.2 151.1h.6M98.5 151.1h.6M99.7 151.1h.6M101 151.1h.6M102.2 151.1h.6M103.5 151.1h.6M104.7 151.1h.6"/>
<path d="M106 151.1h.5M107.2 151.1h.6M108.5 151.1h.6M109.7 151.1h.6M111 151.1h.6M112.2 151.1h.6M113.4 151.1h.6M114.7 151.1h.6M115.9 151.1h.7M117.2 151.1h.6M118.4 151.1h.7M119.7 151.1h.6"/>
<path d="M120.9 151.1h.6M122.2 151.1h.6M123.4 151.1h.7M124.7 151.1h.6M125.9 151.1h.7M127.2 151.1h.6M128.4 151.1h.6M129.7 151.1h.6M130.9 151.1h.6M132.2 151.1h.6M133.4 151.1h.7M134.7 151.1h.6"/>
<path d="M135.9 151.1h.6M137.2 151.1h.6M138.4 151.1h.6M139.7 151.1h.6M140.9 151.1h.7M142.2 151.1h.6M143.4 151.1h.6M144.6 151.1h.7M145.9 151.1h.6M147.1 151.1h.7M148.4 151.1h.7M149.6 151.1h.7"/>
<path d="M150.9 151.1h.6M152.2 151.1h.6M153.4 151.1h.6M154.6 151.1h.7M155.9 151.1h.6M157.1 151.1h.7M158.4 151.1h.6M159.7 151.1h.6M160.9 151.1h.6M162.1 151.1h.7M163.4 151.1h.6M164.6 151.1h.7"/>
<path d="M165.9 151.1h.6M167.2 151.1h.6M168.4 151.1h.6M169.6 151.1h.7M170.9 151.1h.6v.7M171.5 152.4v.6M171.5 153.6v.6M171.5 154.9v.6M171.5 156.1v.7M171.5 157.4v.6M171.5 158.6v.7M171.5 159.9v.6"/>
<path d="M295.7 156.8h1.2M94.7 161.1v.6M94.7 162.3v.7M94.7 163.6v.7M94.7 164.8v.7M94.7 166.1v.7M94.7 167.4v.6M94.7 168.6v.6M94.7 169.8v.7M94.7 171.1v.6M94.7 172.3v.7M94.7 173.6v.6"/>
<path d="M94.7 174.9v.6M94.7 176.1v.6M94.7 177.3v.7M94.7 178.6v.6M94.7 179.8v.7M120.4 171.5v.6M120.4 172.7v.7M120.4 174v.6M120.4 175.2v.7M120.4 176.5v.5h.7M120.9 170.2h-.5v.7M121.5 170.2h.7"/>
<path d="M121.7 177h.6M122.8 170.2h.6M122.9 177h.7M124.1 170.2h.6M124.2 177h.6M125.3 170.2h.6M125.4 177h.7M126.6 170.2h.6v.5M127.2 176.4v.6h-.5M127.2 171.4v.6M127.2 172.6v.6M127.2 173.9v.6"/>
<path d="M127.2 175.1v.6M171.5 161.1v.6M171.5 162.3v.7M171.5 163.6v.7M171.5 164.8v.7M171.5 166.1v.7M171.5 167.4v.6M171.5 168.6v.6M171.5 169.8v.7M171.5 171.1v.6M171.5 172.3v.7M171.5 173.6v.6"/>
<path d="M171.5 174.9v.6M171.5 176.1v.6M171.5 177.3v.7M171.5 178.6v.6M171.5 179.8v.7M94.7 181.1v.6M94.7 182.4v.6M94.7 183.6v.6M94.7 184.8v.7M94.7 186.1v.6M94.7 187.3v.7M94.7 188.6v.6"/>
<path d="M94.7 189.9v.6M94.7 191.1v.6M94.7 192.3v.7M94.7 193.6v.6M94.7 194.8v.7M94.7 196.1v.6h.6M96 196.7h.6M97.2 196.7h.6M98.5 196.7h.6M99.7 196.7h.6M101 196.7h.6M102.2 196.7h.6"/>
<path d="M103.5 196.7h.6M104.7 196.7h.6M106 196.7h.5M107.2 196.7h.6M108.5 196.7h.6M109.7 196.7h.6M111 196.7h.6M112.2 196.7h.6M113.4 196.7h.6M114.7 196.7h.6M115.9 196.7h.7M117.2 196.7h.6"/>
<path d="M118.4 196.7h.7M119.7 196.7h.6M120.9 196.7h.6M122.2 196.7h.6M123.4 196.7h.7M124.7 196.7h.6M125.9 196.7h.7M127.2 196.7h.6M128.4 196.7h.6M129.7 196.7h.6M130.9 196.7h.6M132.2 196.7h.6"/>
<path d="M133.4 196.7h.7M134.7 196.7h.6M135.9 196.7h.6M137.2 196.7h.6M138.4 196.7h.6M139.7 196.7h.6M140.9 196.7h.7M142.2 196.7h.6M143.4 196.7h.6M144.6 196.7h.7M145.9 196.7h.6M147.1 196.7h.7"/>
<path d="M148.4 196.7h.7M149.6 196.7h.7M150.9 196.7h.6M152.2 196.7h.6M153.4 196.7h.6M154.6 196.7h.7M155.9 196.7h.6M157.1 196.7h.7M158.4 196.7h.6M159.7 196.7h.6M160.9 196.7h.6M162.1 196.7h.7"/>
<path d="M163.4 196.7h.6M164.6 196.7h.7M165.9 196.7h.6M167.2 196.7h.6M168.4 196.7h.6M169.6 196.7h.7M171.5 196.1v.6h-.6M171.5 181.1v.6M171.5 182.4v.6M171.5 183.6v.6M171.5 184.8v.7M171.5 186.1v.6"/>
<path d="M171.5 187.3v.7M171.5 188.6v.6M171.5 189.9v.6M171.5 191.1v.6M171.5 192.3v.7M171.5 193.6v.6M171.5 194.8v.7M259.4 199.7h27.5M283.2 199.7v8.7M286.9 194.7v12.5M286.9 198.5h8.8M295.7 194.7h-36.3v13.7h36.3"/>
<path d="M60.2 208.6v1.2M119.1 208.6v1.2M177.9 208.6v1.2M236.7 208.6v1.2M259.4 203.5h27.5M259.4 207.2h36.3M286.9 201h8.8M286.9 204.7h8.8"/>
</g>
<text font-size="3.9" x="5.2" y="76.5">CVBS out</text>
<text font-size="2.6" x="138.7" y="194.2">Close to 10U3</text>
<text font-size="1.5" x="271.9" y="198.9">AML</text>
<text font-size="1.4" x="167.8" y="94.9">CVBS short detect</text>
<g font-size="1.3">
<text x="208.4" y="106.9">20231026</text>
<text x="222.1" y="110.2">CTIA Headset Standard</text>
<text x="146.8" y="154.6">20231226</text>
<text x="148.7" y="185.1">High-speed comparator</text>
</g>
<text font-size="1.1" x="14" y="24">LIB VER:2018-01-05</text>
<g font-size="1">
<text x="66.4" y="133.5">20230729</text>
<text x="76.2" y="134.4">Output L= disable audio amp</text>
<text x="76.2" y="136.1">Output H= enable audio amp</text>
<text x="76.2" y="133.1">GPIOX_0</text>
<text x="266.9" y="202.1">Audio</text>
<text x="265.8" y="205.7">AML-S905D3-CC</text>
</g>
<g font-size=".9">
<text x="30.6" y=".9">5</text>
<text x="89.4" y=".9">4</text>
<text x="148.3" y=".9">3</text>
<text x="207.1" y=".9">2</text>
<text x="266" y=".9">1</text>
<text x=".5" y="27.4">D</text>
<text x="20.3" y="29.5">GPIOA_1(TDMB_SCLK//TDMB_SLV_SCLK)</text>
<text x="30.3" y="28.2">GPIOA_0(MCLK_0)</text>
<text x="34.3" y="24.4">VDDIO_A</text>
<text x="39.5" y="24.1">G19</text>
<text x="39.5" y="27.9">A19</text>
<text x="39.5" y="29.1">C19</text>
<text x="295.9" y="27.5">D</text>
<text x="18.8" y="34.5">GPIOA_5(TDMB_D2//TDMB_DIN2//PDM_DIN3)</text>
<text x="18.8" y="35.7">GPIOA_6(TDMB_D3//TDMB_DIN3//PDM_DIN2)</text>
<text x="22.8" y="30.7">GPIOA_2(TDMB_FS//TDMB_SLV_FS)</text>
<text x="23.9" y="31.9">GPIOA_3(TDMB_D0//TDMB_DIN0)</text>
<text x="23.9" y="33.2">GPIOA_4(TDMB_D1//TDMB_DIN1)</text>
<text x="39.5" y="30.4">E17</text>
<text x="39.5" y="31.6">C17</text>
<text x="39.5" y="32.9">G16</text>
<text x="39.5" y="34.1">J13</text>
<text x="39.5" y="35.3">E15</text>
<text x="18.3" y="39.4">GPIOA_7(TDMC_D3//TDMC_DIN3//PDM_DCLK)</text>
<text x="18.6" y="40.7">GPIOA_8(TDMC_D2//TDMC_DIN2//PDM_DIN0)</text>
<text x="18.6" y="42">GPIOA_9(TDMC_D1//TDMC_DIN1//PDM_DIN1)</text>
<text x="39.5" y="39.1">J16</text>
<text x="39.5" y="40.3">A15</text>
<text x="39.5" y="41.6">C15</text>
<text x="16.8" y="45.7">GPIOA_12(TDMC_SCLK//TDMC_SLV_SCLK//SPDIF</text>
<text x="16.8" y="46.9">GPIOA_13(TDMC_FS//TDMC_SLV_FS//SPDIF_OUT</text>
<text x="18.7" y="43.2">GPIOA_10(TDMC_D0//TDMC_DIN0//SPDIF_IN)</text>
<text x="24.2" y="44.4">GPIOA_11(MCLK_1//SPDIF_OUT)</text>
<text x="39.5" y="42.8">G25</text>
<text x="39.5" y="44.1">G22</text>
<text x="39.5" y="45.3">J19</text>
<text x="39.5" y="46.6">L16</text>
<text x="19" y="51.9">GPIOA_15(IR_REMOTE_IN//I2C_EE_M3_SCL)</text>
<text x="19.2" y="50.7">GPIOA_14(WORLD_SYNC//I2C_EE_M3_SDA)</text>
<text x="39.5" y="50.3">L22</text>
<text x="39.5" y="51.6">J22</text>
<text x=".5" y="79.2">C</text>
<text x="295.9" y="79.4">C</text>
<text x="96.5" y="105.7">1</text>
<text x="96.5" y="105.2">4</text>
<text x="96.8" y="107.4">L</text>
<text x="98.9" y="105.7">1</text>
<text x="98.9" y="105.2">3</text>
<text x="99.3" y="107.4">L</text>
<text x="101.5" y="105.7">1</text>
<text x="101.5" y="105.2">2</text>
<text x="101.8" y="107.9">T</text>
<text x="101.8" y="107.4">L</text>
<text x="104" y="105.7">1</text>
<text x="104" y="105.2">1</text>
<text x="104.3" y="107.5">P</text>
<text x="106.4" y="105.7">1</text>
<text x="106.4" y="105.2">0</text>
<text x="106.8" y="107.6">D</text>
<text x="109" y="105.7">9</text>
<text x="109.3" y="107.6">D</text>
<text x="111.5" y="105.7">8</text>
<text x="111.8" y="107.5">P</text>
<text x="176.5" y="102.2">1</text>
<text x="180.8" y="102.2">2</text>
<text x="189.2" y="105.8">1</text>
<text x="189.2" y="107.8">2</text>
<text x="197.6" y="102.2">1</text>
<text x="96.8" y="108.9">+</text>
<text x="96.8" y="108.3">I</text>
<text x="96.8" y="108.1">N</text>
<text x="99.3" y="108.6">-</text>
<text x="99.3" y="108.3">I</text>
<text x="99.3" y="108.1">N</text>
<text x="101.8" y="113.7">R</text>
<text x="101.8" y="109.3">O</text>
<text x="101.8" y="108.6">U</text>
<text x="104.3" y="108.8">U</text>
<text x="104.3" y="108.1">V</text>
<text x="104.3" y="113.7">D</text>
<text x="106.8" y="109.6">P</text>
<text x="106.8" y="109">G</text>
<text x="106.8" y="108.2">N</text>
<text x="109.3" y="113.9">S</text>
<text x="109.3" y="109.4">P</text>
<text x="109.3" y="108.8">V</text>
<text x="109.3" y="108.2">D</text>
<text x="111.8" y="108.2">C</text>
<text x="208" y="109.6">1</text>
<text x="208" y="112.2">3</text>
<text x="208" y="113.3">5</text>
<text x="212.7" y="112.2">L</text>
<text x="212.7" y="109.4">CVBS</text>
<text x="96.5" y="117.4">1</text>
<text x="96.8" y="115.7">+</text>
<text x="96.8" y="115.1">I</text>
<text x="96.8" y="114.9">N</text>
<text x="96.8" y="114.2">R</text>
<text x="98.9" y="117.4">2</text>
<text x="99.3" y="115.7">-</text>
<text x="99.3" y="115.4">I</text>
<text x="99.3" y="115.1">N</text>
<text x="99.3" y="114.4">R</text>
<text x="101.5" y="117.4">3</text>
<text x="101.8" y="115.7">O</text>
<text x="101.8" y="114.9">U</text>
<text x="101.8" y="114.3">T</text>
<text x="104" y="117.4">4</text>
<text x="104.3" y="115.7">S</text>
<text x="104.3" y="115.1">G</text>
<text x="104.3" y="114.3">N</text>
<text x="106.4" y="117.4">5</text>
<text x="106.8" y="115.7">E</text>
<text x="106.8" y="115.1">N</text>
<text x="109" y="117.4">6</text>
<text x="109.3" y="115.7">P</text>
<text x="109.3" y="115.1">V</text>
<text x="109.3" y="114.5">S</text>
<text x="111.5" y="117.4">7</text>
<text x="111.8" y="115.7">C</text>
<text x="111.8" y="115">N</text>
<text x="208" y="114.6">2</text>
<text x="208" y="118.4">4</text>
<text x="213.4" y="114.8">R</text>
<text x="213.6" y="117.5">GND</text>
<text x="223" y="118">L</text>
<text x="225.8" y="118">R</text>
<text x="228.2" y="118">GND CVBS</text>
<text x="213.3" y="120.8">6</text>
<text x="216.2" y="120.8">7</text>
<text x=".5" y="131.1">B</text>
<text x="295.9" y="131.2">B</text>
<text x="149.1" y="172.3">3</text>
<text x="150.9" y="172.7">+IN</text>
<text x="155.6" y="171.6">+</text>
<text x="155.6" y="171.1">V</text>
<text x="156" y="169.2">5</text>
<text x="159" y="173.9">OUT</text>
<text x="162.1" y="173.6">1</text>
<text x="122.6" y="175.9">for test</text>
<text x="149.1" y="174.9">4</text>
<text x="150.9" y="175.2">-IN</text>
<text x="155.6" y="176.7">V</text>
<text x="155.6" y="176.1">S</text>
<text x="156" y="178.5">2</text>
<text x=".5" y="182.9">A</text>
<text x="295.9" y="183">A</text>
<text x="288.4" y="196.2">Drawn by:</text>
<text x="259.4" y="200.6">Title</text>
<text x="283.2" y="201.8">Size</text>
<text x="285.7" y="203.1">A1</text>
<text x="288.2" y="201.8">Checked by:</text>
<text x="30.5" y="209.5">5</text>
<text x="89.4" y="209.5">4</text>
<text x="148.2" y="209.5">3</text>
<text x="207" y="209.5">2</text>
<text x="259.4" y="208.1">Date:</text>
<text x="259.4" y="204.3">Document</text>
<text x="265.8" y="209.5">1</text>
<text x="265.9" y="208.1">Monday,December 26th, 2023</text>
<text x="283.2" y="205.6">V1.1C</text>
<text x="283.2" y="208.1">Sheet</text>
<text x="283.2" y="204.3">Rev</text>
<text x="288.2" y="208.1">12</text>
<text x="290.7" y="208.1">of</text>
<text x="293.2" y="208.1">12</text>
</g>
<g font-size=".9" fill="#f00">
<text x="48" y="15">VCC3_3V</text>
<text x="48.3" y="29.4">GPIOA_1</text>
<text x="48.3" y="28.1">GPIOA_0</text>
<text x="48.3" y="30.6">GPIOA_2</text>
<text x="48.3" y="31.8">GPIOA_3</text>
<text x="48.3" y="33.1">GPIOA_4</text>
<text x="48.3" y="34.4">GPIOA_5</text>
<text x="48.3" y="35.6">GPIOA_6</text>
<text x="48" y="40.6">GPIOA_8</text>
<text x="48" y="42">GPIOA_9</text>
<text x="48" y="39.3">GPIOA_7</text>
<text x="62.4" y="38.9">VCC3_3V</text>
<text x="48" y="45.6">GPIOA_12</text>
<text x="48" y="46.9">GPIOA_13</text>
<text x="48" y="44.4">GPIOA_11</text>
<text x="53.3" y="42.7">SPDIF_IN</text>
<text x="70.1" y="50.5">I2C_M3_SDA</text>
<text x="70.1" y="51.7">I2C_M3_SCL</text>
<text x="50.9" y="101.9">AL_CH_P</text>
<text x="69" y="101.3">DAC_LCH_P</text>
<text x="104" y="97.9">U</text>
<text x="104" y="97.3">V</text>
<text x="104" y="96.7">P</text>
<text x="117.7" y="98.8">ML_CH</text>
<text x="166.3" y="97.7">CVBS_DET</text>
<text x="168.8" y="102.7">CVBS</text>
<text x="183.9" y="102.2">CVBSO</text>
<text x="201.8" y="109.3">CVBSO</text>
<text x="176.4" y="114.6">ML_CH</text>
<text x="176.4" y="115.9">MR_CH</text>
<text x="50.9" y="123.1">AR_CH_P</text>
<text x="69" y="122.5">DAC_RCH_P</text>
<text x="80.5" y="130.4">MUTE</text>
<text x="139.8" y="160.1">VCC3_3V</text>
<text x="153.5" y="159.5">VCC3_3V</text>
<text x="96.5" y="172.7">ARC_RX</text>
<text x="172.9" y="173.5">SPDIF_IN</text>
</g>
<g font-size=".9" fill="#000080">
<text x="2.3" y="20.7">U1-I</text>
<text x="51.6" y="20.1">10C1</text>
<text x="51.6" y="21">0.1uF</text>
<text x="51.6" y="22.1">C0402</text>
<text x="61.1" y="44.7">10R1</text>
<text x="61.1" y="45.8">2.2K</text>
<text x="61.1" y="47">R0402</text>
<text x="64.6" y="44.7">10R2</text>
<text x="64.6" y="45.8">2.2K</text>
<text x="64.6" y="47">R0402</text>
<text x="7.7" y="56.2">A311D</text>
<text x="94.1" y="89.7">10C64</text>
<text x="98.9" y="88.4">10R56</text>
<text x="98.9" y="89.7">4.7K</text>
<text x="104" y="88.4">10R57</text>
<text x="104" y="89.7">10K</text>
<text x="110.2" y="88.4">10C62</text>
<text x="110.2" y="89.7">1uF_6.3V</text>
<text x="113.9" y="85.9">10R40</text>
<text x="115.2" y="88.4">10C53</text>
<text x="115.2" y="89.7">10uF_10V</text>
<text x="117" y="85.9">22R R0402</text>
<text x="91.8" y="95.8">10R59</text>
<text x="94.1" y="91.9">C0402</text>
<text x="94.3" y="90.7">0.1uF</text>
<text x="94.8" y="95.8">66.5K_1% R0402</text>
<text x="98.9" y="90.9">R0402</text>
<text x="104" y="90.9">R0402</text>
<text x="110.2" y="90.9">C0402</text>
<text x="115.2" y="90.9">C0402</text>
<text x="63.9" y="100.8">10C61</text>
<text x="74.6" y="100.9">10R46</text>
<text x="77.8" y="100.9">R0402</text>
<text x="98.9" y="98.4">10C54</text>
<text x="98.9" y="100.9">C0402</text>
<text x="98.9" y="99.7">47PF(NC/)</text>
<text x="109.1" y="98.4">10R50</text>
<text x="112.1" y="98.4">510R R0402</text>
<text x="175.5" y="101">10L1</text>
<text x="178" y="101">1.8uH L0603</text>
<text x="186.1" y="97.1">10R3 47K R0402</text>
<text x="62.9" y="102.1">1uF_6.3V</text>
<text x="67.6" y="102.1">C0402</text>
<text x="74.6" y="102.7">15.8K_1%</text>
<text x="82.7" y="107.4">150pF(NC)</text>
<text x="82.7" y="105.9">10C57</text>
<text x="175.3" y="106.9">10C2</text>
<text x="175.7" y="104.6">10C4 27pF</text>
<text x="178.5" y="105.5">C0402</text>
<text x="185.2" y="106.9">10C3</text>
<text x="189.5" y="105.8">10D1</text>
<text x="189.5" y="107.5">ESD0402</text>
<text x="199.7" y="102.4">10T1 TP12</text>
<text x="209" y="107.9">10J1</text>
<text x="82.7" y="108.9">C0402</text>
<text x="95.2" y="109.6">10U2</text>
<text x="95.2" y="112.2">TSSOP-14-PT065</text>
<text x="95.2" y="110.9">DIO2133CT14</text>
<text x="117.7" y="109.6">10C59</text>
<text x="117.7" y="112.2">C0402</text>
<text x="117.7" y="110.9">1uF_6.3V</text>
<text x="175.3" y="108">100pF</text>
<text x="175.3" y="109.2">C0402</text>
<text x="185.2" y="108">100pF</text>
<text x="185.2" y="109.2">C0402</text>
<text x="188.9" y="109.3">AZ5725-01F(NC)</text>
<text x="82.7" y="118.2">150pF(NC)</text>
<text x="82.7" y="116.7">10C65</text>
<text x="82.7" y="119.7">C0402</text>
<text x="62.6" y="123.3">1uF_6.3V</text>
<text x="63.9" y="122">10C60</text>
<text x="67.6" y="123.3">C0402</text>
<text x="75.1" y="122.1">10R51 R0402</text>
<text x="75.1" y="123.9">15.8K_1%</text>
<text x="95.2" y="124.6">10C58</text>
<text x="98.9" y="125.9">C0402</text>
<text x="98.9" y="124.6">47PF(NC)</text>
<text x="109.1" y="124.9">10R44</text>
<text x="112.1" y="124.9">510R</text>
<text x="114.8" y="124.9">R0402 MR_CH</text>
<text x="176.5" y="124.4">C0402</text>
<text x="177" y="121.9">10C5</text>
<text x="177.5" y="123.1">1nF</text>
<text x="184" y="121.9">10C6</text>
<text x="184" y="123">1nF</text>
<text x="184" y="124.2">C0402</text>
<text x="187.5" y="123.1">10K(NC)</text>
<text x="188.3" y="122.1">10R55</text>
<text x="188.3" y="124.2">R0402</text>
<text x="193.1" y="122">10R58</text>
<text x="193.1" y="123.1">10K(NC)</text>
<text x="193.1" y="124.3">R0402</text>
<text x="207.9" y="120.4">KH-PJ-322</text>
<text x="92.6" y="127.3">10R43</text>
<text x="93.1" y="129.8">10R52</text>
<text x="95.6" y="127.3">66.5K_1% R0402</text>
<text x="96.1" y="129.8">1K</text>
<text x="97.8" y="129.8">R0402</text>
<text x="110.2" y="127.2">10C63</text>
<text x="110.2" y="129.6">C0402</text>
<text x="110.2" y="128.4">1uF_6.3V</text>
<text x="102.7" y="134.7">10R53</text>
<text x="102.7" y="137.1">R0402</text>
<text x="102.7" y="135.9">4.7K(NC)</text>
<text x="141.9" y="165.6">10R5</text>
<text x="141.9" y="166.9">10K</text>
<text x="161.4" y="164.3">10C7</text>
<text x="161.4" y="165.4">0.1uF</text>
<text x="161.4" y="166.5">C0402</text>
<text x="102.9" y="172">10C9</text>
<text x="106" y="172">0.1uF</text>
<text x="106" y="173.5">C0402</text>
<text x="110.2" y="172.1">10R4</text>
<text x="113.2" y="172.1">75R</text>
<text x="115.7" y="172.1">R0402</text>
<text x="120.5" y="172">10C10</text>
<text x="124.2" y="173.5">C0402</text>
<text x="125.3" y="172">0R</text>
<text x="131.8" y="169.8">10R9</text>
<text x="134.4" y="169.8">10K</text>
<text x="138.4" y="169.8">R0402</text>
<text x="141.9" y="168">R0402</text>
<text x="150.3" y="169.5">10U3</text>
<text x="109.8" y="175.9">10R8</text>
<text x="109.8" y="178.2">R0402</text>
<text x="109.8" y="177.1">56R_1%</text>
<text x="137.8" y="178.6">10R6</text>
<text x="137.8" y="179.9">15K</text>
<text x="142.8" y="178.7">10C8</text>
<text x="142.8" y="179.9">0.1uF</text>
<text x="147.3" y="178.7">SGM8740YC5G/TR</text>
<text x="137.8" y="181">R0402</text>
<text x="142.8" y="181">C0402</text>
<text x="150.2" y="180.1">SC70-5</text>
<text x="146.6" y="188.8">10R7</text>
<text x="149.3" y="188.8">10K(NC) R0402</text>
</g>
<text font-size=".7" fill="#f00" x="121.4" y="83.3">VCC5V</text>
<g font-size=".7">
<text x="289.4" y="202.9">&lt;Checked&gt;</text>
<text x="289.4" y="206.7">checked date</text>
</g>
<g font-size=".6">
<text x="286.9" y="199.1">Drawn Date:</text>
<text x="286.9" y="205.3">Checked Date:</text>
</g>
</svg>
